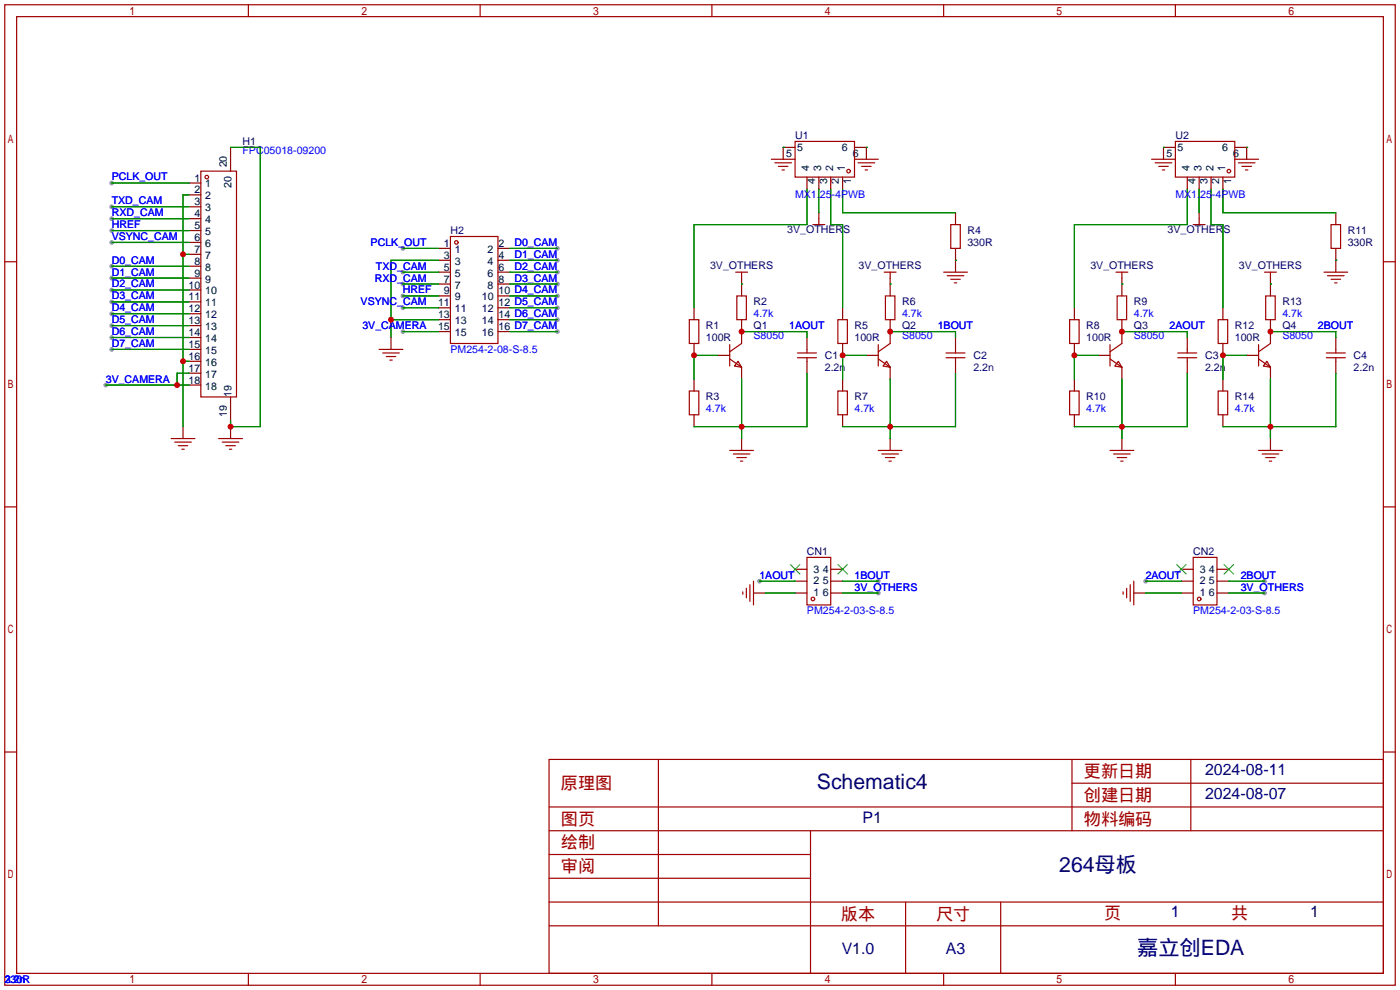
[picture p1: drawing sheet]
<svg xmlns="http://www.w3.org/2000/svg" width="299mm" height="212mm" viewBox="0 0 299 212" stroke-linecap="round" stroke-linejoin="round" font-family="sans-serif">
<g fill="#999">
<circle cx="22.6" cy="82.3" r=".51"/>
<circle cx="23.9" cy="72.1" r=".51"/>
<circle cx="23.9" cy="69.6" r=".51"/>
<circle cx="23.9" cy="67.1" r=".51"/>
<circle cx="23.9" cy="64.5" r=".51"/>
<circle cx="23.9" cy="62" r=".51"/>
<circle cx="23.9" cy="59.4" r=".51"/>
<circle cx="23.9" cy="56.9" r=".51"/>
<circle cx="23.9" cy="46.7" r=".51"/>
<circle cx="23.9" cy="44.2" r=".51"/>
<circle cx="23.9" cy="51.8" r=".51"/>
<circle cx="23.9" cy="74.7" r=".51"/>
<circle cx="23.9" cy="39.1" r=".51"/>
<circle cx="187.7" cy="126.7" r=".51"/>
<circle cx="270.3" cy="126.7" r=".51"/>
<circle cx="162.3" cy="124.2" r=".51"/>
<circle cx="187.7" cy="124.2" r=".51"/>
<circle cx="244.9" cy="124.2" r=".51"/>
<circle cx="270.3" cy="124.2" r=".51"/>
<circle cx="23.9" cy="49.3" r=".51"/>
<circle cx="86.1" cy="53.1" r=".51"/>
<circle cx="86.1" cy="58.2" r=".51"/>
<circle cx="86.1" cy="60.7" r=".51"/>
<circle cx="86.1" cy="65.8" r=".51"/>
<circle cx="86.1" cy="70.9" r=".51"/>
<circle cx="86.1" cy="63.2" r=".51"/>
<circle cx="119.1" cy="70.9" r=".51"/>
<circle cx="119.1" cy="60.7" r=".51"/>
<circle cx="119.1" cy="58.2" r=".51"/>
<circle cx="119.1" cy="55.6" r=".51"/>
<circle cx="119.1" cy="53.1" r=".51"/>
<circle cx="119.1" cy="63.2" r=".51"/>
<circle cx="119.1" cy="65.8" r=".51"/>
<circle cx="119.1" cy="68.3" r=".51"/>
</g>
<g fill="none" stroke="#a10000" stroke-width=".25">
<path d="M1 1h297.2v209.6h-297.2zM3.6 3.6h292.1v204.4h-292.1zM53.1 1v2.6M102.6 1v2.6M152.1 1v2.6M201.7 1v2.6M251.2 1v2.6M42.9 36.6h7.6v48.2h-7.6zM164.8 34h5.1M165.6 34.8h3.6M166.4 35.6h2M167.1 36.3h.5"/>
<path d="M169.9 30.2h12.7v7.6h-12.7zM182.6 34h5.1M183.4 34.8h3.5M184.1 35.6h2.1M184.9 36.3h.5M246.1 34h5.1M246.9 34.8h3.5M247.6 35.6h2.1M248.4 36.3h.5M251.2 30.2h12.7v7.6h-12.7zM263.9 34h5.1M264.7 34.8h3.5"/>
<path d="M265.4 35.6h2.1M266.2 36.3h.5M1 55.9h2.6M96.3 50.5h10.1v22.9h-10.1zM157.2 58.2h2.6M158.5 58.2v1.2M173.7 48h2.6M175 46.7v1.3M189 58.2h2.5M190.2 58.2v1.2M201.7 58.2h5.1M202.4 58.9h3.6"/>
<path d="M203.2 48h2v5.1h-2zM203.2 59.7h2M238.5 58.2h2.5M239.8 58.2v1.2M255 48h2.6M256.3 46.7v1.3M270.3 58.2h2.5M271.5 58.2v1.2M283 58.2h5M283.7 58.9h3.6M284.5 48h2v5.1h-2zM284.5 59.7h2"/>
<path d="M295.7 55.9h2.5M81 74.7h5.1M81.8 75.4h3.5M82.5 76.2h2.1M83.3 77h.5M147.3 68.3h2.1v5.1h-2.1zM156 73.7v4.5M156 76.7l2.5 1.8M157.5 63.2h2v5.1h-2zM157.7 77.2l.8 1.3-1.5-.3zM158.5 73.4l-2.5 1.8M170.4 76.5h4.1"/>
<path d="M170.4 75.4h4.1M172.5 74.7v.7M172.5 76.5v.7M179.1 68.3h2v5.1h-2zM187.7 73.7v4.5M187.7 76.7l2.5 1.8M189.2 63.2h2.1v5.1h-2.1zM189.5 77.2l.7 1.3-1.5-.3zM190.2 73.4l-2.5 1.8M202.2 76.5h4M202.2 75.4h4M204 60.5h.5"/>
<path d="M204.2 74.7v.7M204.2 76.5v.7M228.6 68.3h2v5.1h-2zM237.2 73.7v4.5M237.2 76.7l2.6 1.8M238.8 63.2h2v5.1h-2zM239 77.2l.8 1.3-1.5-.3zM239.8 73.4l-2.6 1.8M251.7 76.5h4.1M251.7 75.4h4.1M253.7 74.7v.7M253.7 76.5v.7"/>
<path d="M260.3 68.3h2.1v5.1h-2.1zM269 73.7v4.5M269 76.7l2.5 1.8M270.5 63.2h2v5.1h-2zM270.8 77.2l.7 1.3-1.5-.3zM271.5 73.4l-2.5 1.8M283.5 76.5h4M283.5 75.4h4M285.2 60.5h.6M285.5 74.7v.7M285.5 76.5v.7M36.6 93.7h5.1"/>
<path d="M37.3 94.5h3.6M38.1 95.2h2M38.9 96h.5M46.7 93.7h5.1M47.5 94.5h3.6M48.3 95.2h2M49 96h.5M147.3 83.6h2.1v5h-2.1zM156 96.3h5M156.7 97h3.6M157.5 97.8h2M158.2 98.6h.5"/>
<path d="M179.1 83.6h2v5h-2zM187.7 96.3h5.1M188.5 97h3.5M189.2 97.8h2.1M190 98.6h.5M228.6 83.6h2v5h-2zM237.2 96.3h5.1M238 97h3.6M238.8 97.8h2M239.5 98.6h.5M260.3 83.6h2.1v5h-2.1zM269 96.3h5.1"/>
<path d="M269.7 97h3.6M270.5 97.8h2M271.3 98.6h.5M1 108.3h2.6M172.5 119.1h5v10.2h-5zM255 119.1h5.1v10.2h-5.1zM295.7 108.3h2.5M158.7 126.5v.5M159.5 125.7v2.1M160.3 125v3.5M161 124.2v5.1M240 126.5v.5"/>
<path d="M240.8 125.7v2.1M241.6 125v3.5M242.3 124.2v5.1M1 160.7h2.6M117.3 162.3h178.4v45.7h-178.4zM117.3 177.5h178.4M117.3 172.5h178.4M140.7 162.3v35.6M173.2 177.5v30.5M229.1 162.3v15.2M229.1 167.4h66.6M254.5 162.3v15.2"/>
<path d="M295.7 160.7h2.5M117.3 182.6h55.9M117.3 197.9h178.4M117.3 192.8h178.4M117.3 187.7h55.9M193.5 192.8v15.2M213.9 192.8v15.2M53.1 208v2.6M102.6 208v2.6M152.1 208v2.6M201.7 208v2.6M251.2 208v2.6"/>
<circle cx="44.2" cy="37.8" r=".38"/>
<circle cx="181.4" cy="36.6" r=".38"/>
<circle cx="262.6" cy="36.6" r=".38"/>
<circle cx="97.5" cy="51.8" r=".38"/>
<circle cx="173.7" cy="128" r=".38"/>
<circle cx="256.3" cy="128" r=".38"/>
</g>
<g fill="none" stroke="#870000" stroke-width=".25">
<path d="M40.4 39.1h2.5M49.3 31.5v5.1M169.9 31.5h-2.5v2.5M172.5 37.8v2.6M175 37.8v2.6M177.5 37.8v2.6M180.1 37.8v2.6M182.6 31.5h2.6v2.5M251.2 31.5h-2.5v2.5M253.7 37.8v2.6M256.3 37.8v2.6M258.8 37.8v2.6"/>
<path d="M261.4 37.8v2.6M263.9 31.5h2.5v2.5M40.4 41.7h2.5M40.4 44.2h2.5M40.4 46.7h2.5M40.4 49.3h2.5M40.4 51.8h2.5M40.4 54.4h2.5M40.4 56.9h2.5M40.4 59.4h2.5M93.7 53.1h2.6M93.7 55.6h2.6"/>
<path d="M93.7 58.2h2.6M106.4 53.1h2.6M106.4 55.6h2.6M106.4 58.2h2.6M158.5 59.4v3.8M175 45.5v1.2M190.2 59.4v3.8M204.2 45.5v2.5M204.2 53.1v5.1M239.8 59.4v3.8M256.3 45.5v1.2M271.5 59.4v3.8"/>
<path d="M285.5 45.5v2.5M285.5 53.1v5.1M40.4 62h2.5M40.4 64.5h2.5M40.4 67.1h2.5M40.4 69.6h2.5M40.4 72.1h2.5M40.4 74.7h2.5M40.4 77.2h2.5M40.4 79.8h2.5M83.6 72.1v2.6M93.7 70.9h2.6"/>
<path d="M93.7 68.3h2.6M93.7 65.8h2.6M93.7 60.7h2.6M93.7 63.2h2.6M106.4 70.9h2.6M106.4 68.3h2.6M106.4 65.8h2.6M106.4 60.7h2.6M106.4 63.2h2.6M148.3 65.8v2.5M148.3 73.4v2.5M153.4 75.9h2.6"/>
<path d="M158.5 68.3v5.1M158.5 78.5v2.5M172.5 72.1v2.6M172.5 77.2v2.6M180.1 65.8v2.5M180.1 73.4v2.5M185.2 75.9h2.5M190.2 68.3v5.1M190.2 78.5v2.5M204.2 72.1v2.6M204.2 77.2v2.6M229.6 65.8v2.5"/>
<path d="M229.6 73.4v2.5M234.7 75.9h2.5M239.8 68.3v5.1M239.8 78.5v2.5M253.7 72.1v2.6M253.7 77.2v2.6M261.4 65.8v2.5M261.4 73.4v2.5M266.4 75.9h2.6M271.5 68.3v5.1M271.5 78.5v2.5M285.5 72.1v2.6"/>
<path d="M285.5 77.2v2.6M39.1 91.2v2.5M40.4 82.3h2.5M49.3 84.8v5.1M49.3 91.2v2.5M148.3 81v2.6M148.3 88.6v2.6M158.5 93.7v2.6M180.1 81v2.6M180.1 88.6v2.6M190.2 93.7v2.6M229.6 81v2.6"/>
<path d="M229.6 88.6v2.6M239.8 93.7v2.6M261.4 81v2.6M261.4 88.6v2.6M271.5 93.7v2.6M161 126.7h2.6M169.9 126.7h2.6M169.9 124.2h2.6M169.9 121.7h2.6M177.5 126.7h2.6M177.5 124.2h2.6M177.5 121.7h2.6"/>
<path d="M242.3 126.7h2.6M252.5 126.7h2.5M252.5 124.2h2.5M252.5 121.7h2.5M260.1 126.7h2.5M260.1 124.2h2.5M260.1 121.7h2.5"/>
</g>
<g fill="none" stroke="#008700" stroke-width=".25">
<path d="M23.9 39.1h16.5M49.3 31.5h6.3v59.7h-6.3v-1.3M167.4 31.5h.1M185.2 31.5h.1M248.7 31.5h.1M266.4 31.5h.1M23.9 59.4h16.5M23.9 56.9h16.5M23.9 46.7h16.5M23.9 44.2h16.5M23.9 51.8h16.5M23.9 49.3h16.5"/>
<path d="M39.1 54.4h1.3M40.4 41.7h-1.3v49.5M86.1 53.1h7.6M86.1 58.2h7.6M93.7 55.6h-10.1v16.5M109 53.1h10.1M109 55.6h10.1M109 58.2h10.1M172.5 40.4v7.6h-24.2v17.8M175 40.4v5.1M177.5 40.4v7.6h2.6v17.8M180.1 40.4v5.1h24.1"/>
<path d="M204.2 55.6h.1M253.7 40.4v7.6h-24.1v17.8M256.3 40.4v5.1M258.8 40.4v7.6h2.6v17.8M261.4 40.4v5.1h24.1M285.5 55.6h.1M23.9 72.1h16.5M23.9 69.6h16.5M23.9 67.1h16.5M23.9 64.5h16.5M23.9 62h16.5M23.9 74.7h16.5"/>
<path d="M39.1 77.2h1.3M40.4 79.8h-2.6v2.5M83.6 68.3h10.1M86.1 70.9h7.6M86.1 60.7h7.6M86.1 65.8h7.6M86.1 63.2h7.6M109 70.9h10.1M109 68.3h10.1M109 60.7h10.1M109 65.8h10.1M109 63.2h10.1"/>
<path d="M153.4 75.9h-5.1v5.1M158.5 60.7h.1M158.5 70.9h14v1.2M172.5 79.8v11.4h-24.2M185.2 75.9h-5.1v5.1M190.2 60.7h.1M190.2 70.9h14v1.2M204.2 79.8v11.4h-24.1M234.7 75.9h-5.1v5.1M239.8 60.7h.1M239.8 70.9h13.9v1.2M253.7 79.8v11.4h-24.1"/>
<path d="M266.4 75.9h-5v5.1M271.5 60.7h.1M271.5 70.9h14v1.2M285.5 79.8v11.4h-24.1M22.6 82.3h17.8M158.5 81v12.7M190.2 81v12.7M239.8 81v12.7M271.5 81v12.7M162.3 124.2h7.6M163.6 126.7h6.3M180.1 126.7h7.6"/>
<path d="M180.1 124.2h7.6M244.9 126.7h7.6M244.9 124.2h7.6M262.6 126.7h7.7M262.6 124.2h7.7"/>
</g>
<path d="M168.9 120.6l2 2.1M170.9 120.6l-2 2.1M179.1 120.6l2 2.1M181.1 120.6l-2 2.1M251.5 120.6l2 2.1M253.5 120.6l-2 2.1M261.6 120.6l2.1 2.1M263.7 120.6l-2.1 2.1" fill="none" stroke="#3c3" stroke-width=".25"/>
<g fill="#c00">
<circle cx="49.3" cy="91.2" r=".63"/>
<circle cx="37.8" cy="82.3" r=".63"/>
<circle cx="39.1" cy="54.4" r=".63"/>
<circle cx="39.1" cy="77.2" r=".63"/>
<circle cx="148.3" cy="75.9" r=".63"/>
<circle cx="158.5" cy="91.2" r=".63"/>
<circle cx="158.5" cy="70.9" r=".63"/>
<circle cx="180.1" cy="75.9" r=".63"/>
<circle cx="190.2" cy="91.2" r=".63"/>
<circle cx="190.2" cy="70.9" r=".63"/>
<circle cx="229.6" cy="75.9" r=".63"/>
<circle cx="239.8" cy="91.2" r=".63"/>
<circle cx="239.8" cy="70.9" r=".63"/>
<circle cx="261.4" cy="75.9" r=".63"/>
<circle cx="271.5" cy="91.2" r=".63"/>
<circle cx="271.5" cy="70.9" r=".63"/>
<circle cx="83.6" cy="68.3" r=".63"/>
</g>
<g font-size="4.5" fill="#000080">
<text x="174.6" y="168.6">Schematic4</text>
<text x="226.4" y="186.3">264母板</text>
<text x="243" y="204.1">嘉立创EDA</text>
</g>
<g font-size="3.7" fill="#a00000">
<text x="231.6" y="166.1">更新日期</text>
<text x="119.9" y="168.6">原理图</text>
<text x="231.6" y="171.2">创建日期</text>
<text x="119.9" y="176.3">图页</text>
<text x="231.6" y="176.3">物料编码</text>
<text x="119.9" y="181.3">绘制</text>
<text x="119.9" y="186.4">审阅</text>
<text x="179.7" y="196.6">版本</text>
<text x="200" y="196.6">尺寸</text>
<text x="236" y="196.3">页</text>
<text x="263.1" y="196.3">共</text>
</g>
<g font-size="3.4" fill="#000080">
<text x="257.6" y="165.7">2024-08-11</text>
<text x="257.6" y="170.8">2024-08-07</text>
<text x="184.4" y="175.9">P1</text>
<text x="250.3" y="196">1</text>
<text x="280" y="196">1</text>
<text x="179.9" y="203.8">V1.0</text>
<text x="202.1" y="203.8">A3</text>
</g>
<g font-size="2.3" fill="#000080">
<text x="169.9" y="29.7">U1</text>
<text x="251.2" y="29.7">U2</text>
<text x="51.8" y="31">H1</text>
<text x="96.3" y="50">H2</text>
<text x="168.3" y="49.9">3V_OTHERS</text>
<text x="206.8" y="50">R4</text>
<text x="206.8" y="52.5">330R</text>
<text x="249.5" y="49.9">3V_OTHERS</text>
<text x="288" y="50">R11</text>
<text x="288" y="52.5">330R</text>
<text x="151.8" y="57.5">3V_OTHERS</text>
<text x="183.5" y="57.5">3V_OTHERS</text>
<text x="233" y="57.5">3V_OTHERS</text>
<text x="264.8" y="57.5">3V_OTHERS</text>
<text x="161" y="65.2">R2</text>
<text x="192.8" y="65.2">R6</text>
<text x="242.3" y="65.2">R9</text>
<text x="274.1" y="65.2">R13</text>
<text x="150.9" y="70.3">R1</text>
<text x="161" y="70.3">Q1</text>
<text x="182.6" y="70.3">R5</text>
<text x="192.8" y="70.3">Q2</text>
<text x="232.2" y="70.3">R8</text>
<text x="242.3" y="70.3">Q3</text>
<text x="263.9" y="70.3">R12</text>
<text x="274.1" y="70.3">Q4</text>
<text x="150.9" y="72.9">100R</text>
<text x="176.3" y="76.7">C1</text>
<text x="182.6" y="72.9">100R</text>
<text x="208" y="76.7">C2</text>
<text x="232.2" y="72.9">100R</text>
<text x="257.6" y="76.7">C3</text>
<text x="263.9" y="72.9">100R</text>
<text x="289.3" y="76.7">C4</text>
<text x="176.3" y="79.2">2.2n</text>
<text x="208" y="79.2">2.2n</text>
<text x="257.6" y="79.2">2.2n</text>
<text x="289.3" y="79.2">2.2n</text>
<text x="150.9" y="85.6">R3</text>
<text x="182.6" y="85.6">R7</text>
<text x="232.2" y="85.6">R10</text>
<text x="263.9" y="85.6">R14</text>
<text x="172.5" y="118.6">CN1</text>
<text x="255" y="118.6">CN2</text>
</g>
<g font-size="2.3">
<text x="48.5" y="35.8" transform="rotate(-90 48.5 35.8)">20</text>
<text x="168.1" y="33.5">5</text>
<text x="170.4" y="32.2">5</text>
<text x="179.9" y="32.2">6</text>
<text x="182.3" y="33.5">6</text>
<text x="249.3" y="33.5">5</text>
<text x="251.7" y="32.2">5</text>
<text x="261.2" y="32.2">6</text>
<text x="263.5" y="33.5">6</text>
<text x="41.5" y="38.8">1</text>
<text x="41.5" y="41.3">2</text>
<text x="43.9" y="40.1">1</text>
<text x="49.5" y="40.1" transform="rotate(-90 49.5 40.1)">20</text>
<text x="173" y="36.6" transform="rotate(-90 173 36.6)">4</text>
<text x="174.2" y="39.2" transform="rotate(-90 174.2 39.2)">4</text>
<text x="175.5" y="36.6" transform="rotate(-90 175.5 36.6)">3</text>
<text x="176.8" y="39.2" transform="rotate(-90 176.8 39.2)">3</text>
<text x="178" y="36.6" transform="rotate(-90 178 36.6)">2</text>
<text x="179.3" y="39.2" transform="rotate(-90 179.3 39.2)">2</text>
<text x="180.6" y="36.6" transform="rotate(-90 180.6 36.6)">1</text>
<text x="181.8" y="39.2" transform="rotate(-90 181.8 39.2)">1</text>
<text x="254.2" y="36.6" transform="rotate(-90 254.2 36.6)">4</text>
<text x="255.5" y="39.2" transform="rotate(-90 255.5 39.2)">4</text>
<text x="256.8" y="36.6" transform="rotate(-90 256.8 36.6)">3</text>
<text x="258" y="39.2" transform="rotate(-90 258 39.2)">3</text>
<text x="259.3" y="36.6" transform="rotate(-90 259.3 36.6)">2</text>
<text x="260.6" y="39.2" transform="rotate(-90 260.6 39.2)">2</text>
<text x="261.9" y="36.6" transform="rotate(-90 261.9 36.6)">1</text>
<text x="263.1" y="39.2" transform="rotate(-90 263.1 39.2)">1</text>
<text x="41.5" y="43.9">3</text>
<text x="41.5" y="46.4">4</text>
<text x="43.9" y="42.6">2</text>
<text x="43.9" y="45.2">3</text>
<text x="43.9" y="47.7">4</text>
<text x="41.5" y="49">5</text>
<text x="41.5" y="51.5">6</text>
<text x="43.9" y="50.2">5</text>
<text x="43.9" y="52.8">6</text>
<text x="94.9" y="52.8">1</text>
<text x="106.6" y="52.8">2</text>
<text x="41.5" y="54">7</text>
<text x="41.5" y="56.6">8</text>
<text x="41.5" y="59.1">9</text>
<text x="43.9" y="55.3">7</text>
<text x="43.9" y="57.9">8</text>
<text x="94.9" y="57.9">5</text>
<text x="94.9" y="55.3">3</text>
<text x="97.2" y="59.1">5</text>
<text x="97.2" y="56.6">3</text>
<text x="97.2" y="54">1</text>
<text x="104.2" y="54">2</text>
<text x="104.2" y="56.6">4</text>
<text x="104.2" y="59.1">6</text>
<text x="106.6" y="55.3">4</text>
<text x="106.6" y="57.9">6</text>
<text x="40.3" y="61.7">10</text>
<text x="40.3" y="64.2">11</text>
<text x="43.9" y="60.4">9</text>
<text x="43.9" y="62.9">10</text>
<text x="43.9" y="65.5">11</text>
<text x="93.6" y="65.5">11</text>
<text x="94.9" y="62.9">9</text>
<text x="94.9" y="60.4">7</text>
<text x="97.2" y="64.2">9</text>
<text x="97.2" y="61.7">7</text>
<text x="103" y="64.2">10</text>
<text x="104.2" y="61.7">8</text>
<text x="106.6" y="60.4">8</text>
<text x="106.6" y="62.9">10 D4_CAM</text>
<text x="106.6" y="65.5">12 D5_CAM</text>
<text x="40.3" y="66.7">12</text>
<text x="40.3" y="69.3">13</text>
<text x="40.3" y="71.8">14</text>
<text x="43.9" y="68">12</text>
<text x="43.9" y="70.6">13</text>
<text x="93.6" y="70.6">15</text>
<text x="93.6" y="68">13</text>
<text x="97.2" y="71.8">15</text>
<text x="97.2" y="69.3">13</text>
<text x="97.2" y="66.7">11</text>
<text x="103" y="66.7">12</text>
<text x="103" y="69.3">14</text>
<text x="103" y="71.8">16</text>
<text x="106.6" y="68">14 D6_CAM</text>
<text x="106.6" y="70.6">16 D7_CAM</text>
<text x="40.3" y="74.4">15</text>
<text x="40.3" y="76.9">16</text>
<text x="43.9" y="73.1">14</text>
<text x="43.9" y="75.6">15</text>
<text x="40.3" y="79.4">17</text>
<text x="40.3" y="82">18</text>
<text x="43.9" y="78.2">16</text>
<text x="43.9" y="80.7">17</text>
<text x="43.9" y="83.3">18</text>
<text x="48.5" y="89.1" transform="rotate(-90 48.5 89.1)">19</text>
<text x="49.5" y="84.8" transform="rotate(-90 49.5 84.8)">19</text>
<text x="173.9" y="124.9">2</text>
<text x="173.9" y="122.4">3</text>
<text x="175.8" y="122.4">4</text>
<text x="175.8" y="124.9">5</text>
<text x="256.4" y="124.9">2</text>
<text x="256.4" y="122.4">3</text>
<text x="258.4" y="122.4">4</text>
<text x="258.4" y="124.9">5</text>
<text x="173.9" y="127.5">1</text>
<text x="175.8" y="127.5">6</text>
<text x="256.4" y="127.5">1</text>
<text x="258.4" y="127.5">6</text>
</g>
<g font-size="2.3" fill="#00f">
<text x="51.8" y="33">FPC05018-09200</text>
<text x="23.9" y="38.6">PCLK_OUT</text>
<text x="23.9" y="46.2">RXD_CAM</text>
<text x="23.9" y="43.7">TXD_CAM</text>
<text x="169.9" y="42.4">MX1.25-4PWB</text>
<text x="251.2" y="42.4">MX1.25-4PWB</text>
<text x="23.9" y="51.3">VSYNC_CAM</text>
<text x="23.9" y="48.7">HREF</text>
<text x="79.2" y="52.5">PCLK_OUT</text>
<text x="109.9" y="52.5">D0_CAM</text>
<text x="23.9" y="58.9">D1_CAM</text>
<text x="23.9" y="56.4">D0_CAM</text>
<text x="80.3" y="57.6">TXD_CAM</text>
<text x="109.9" y="57.6">D2_CAM</text>
<text x="109.9" y="55.1">D1_CAM</text>
<text x="23.9" y="64">D3_CAM</text>
<text x="23.9" y="61.4">D2_CAM</text>
<text x="77.1" y="65.2">VSYNC_CAM</text>
<text x="80.1" y="60.2">RXD_CAM</text>
<text x="86.1" y="62.7">HREF</text>
<text x="109.9" y="60.2">D3_CAM</text>
<text x="23.9" y="71.6">D6_CAM</text>
<text x="23.9" y="69.1">D5_CAM</text>
<text x="23.9" y="66.5">D4_CAM</text>
<text x="77.4" y="70.3">3V_CAMERA</text>
<text x="161" y="67.8">4.7k</text>
<text x="168.7" y="70.3">1AOUT</text>
<text x="192.8" y="67.8">4.7k</text>
<text x="200.4" y="70.3">1BOUT</text>
<text x="242.3" y="67.8">4.7k</text>
<text x="249.9" y="70.3">2AOUT</text>
<text x="274.1" y="67.8">4.7k</text>
<text x="281.7" y="70.3">2BOUT</text>
<text x="23.9" y="74.1">D7_CAM</text>
<text x="96.3" y="75.4">PM254-2-08-S-8.5</text>
<text x="161" y="72.4">S8050</text>
<text x="192.8" y="72.4">S8050</text>
<text x="242.3" y="72.4">S8050</text>
<text x="274.1" y="72.4">S8050</text>
<text x="22.6" y="81.8">3V_CAMERA</text>
<text x="150.9" y="88.1">4.7k</text>
<text x="182.6" y="88.1">4.7k</text>
<text x="232.2" y="88.1">4.7k</text>
<text x="263.9" y="88.1">4.7k</text>
<text x="162.3" y="123.7">1AOUT</text>
<text x="182.6" y="123.7">1BOUT</text>
<text x="244.9" y="123.7">2AOUT</text>
<text x="265.2" y="123.7">2BOUT</text>
<text x="172.5" y="131.3">PM254-2-03-S-8.5</text>
<text x="182.6" y="126.2">3V_OTHERS</text>
<text x="255" y="131.3">PM254-2-03-S-8.5</text>
<text x="265.2" y="126.2">3V_OTHERS</text>
<text x="1" y="210">330R</text>
<text x="1" y="210">2.2n</text>
</g>
</svg>
